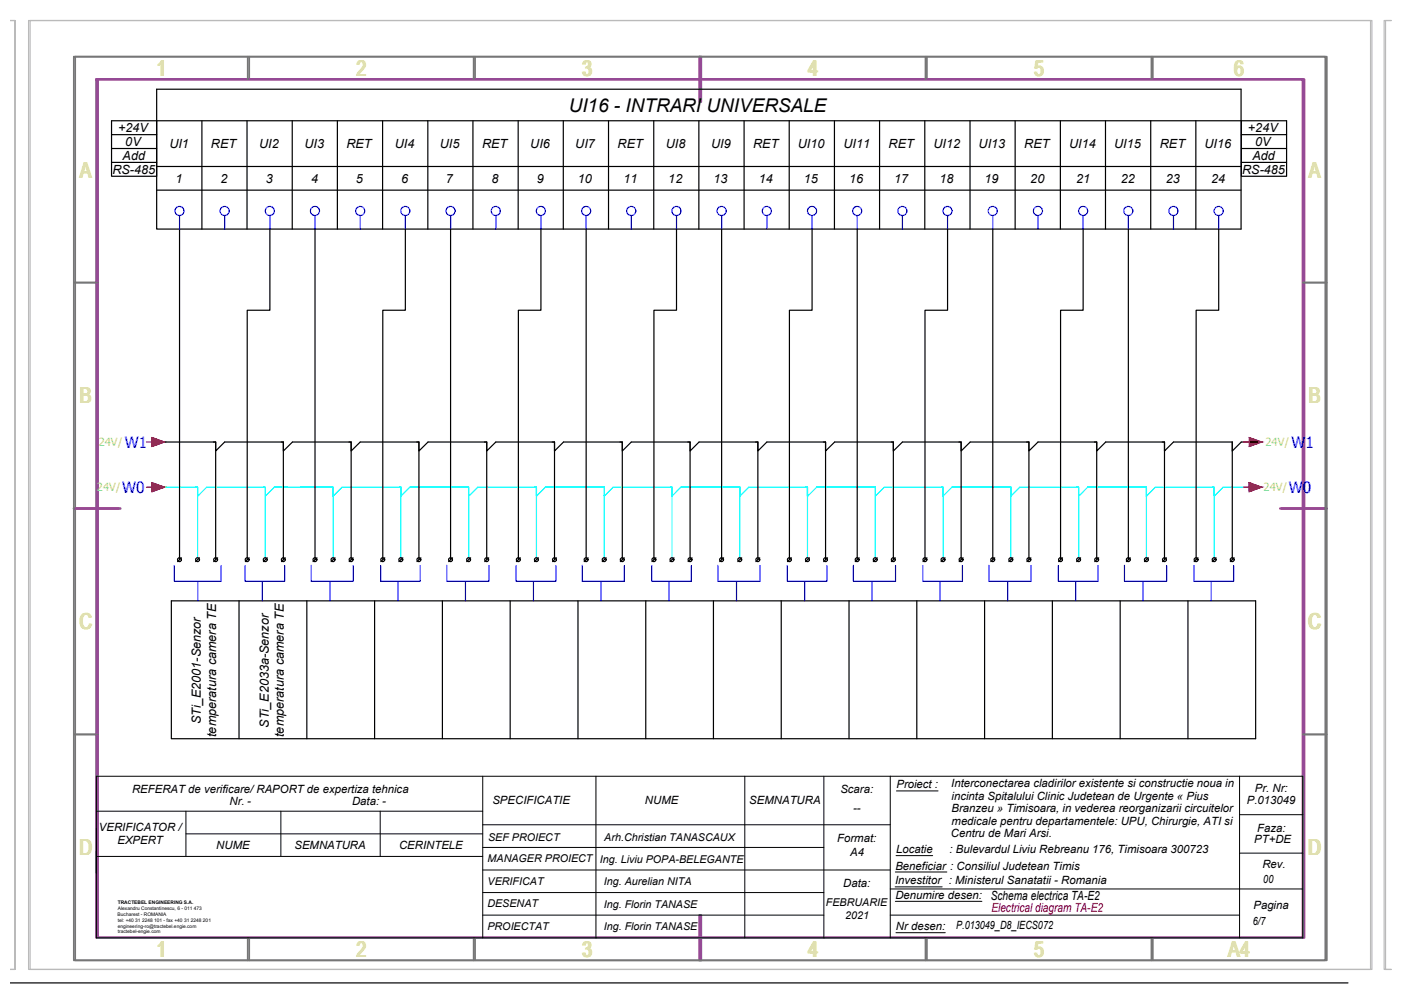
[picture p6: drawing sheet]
<svg xmlns="http://www.w3.org/2000/svg" width="297mm" height="210mm" viewBox="0 0 297 210" stroke-linecap="round" stroke-linejoin="round" font-family="sans-serif">
<!-- layer: CP_LINENORM -->
<path d="M2.1 4.4h1.1v201.1h-1.1h1.1v-201.1zM6.1 4.4h284.5v201.1h-284.5zM6.4 4.4h284.5v201.1h-284.5zM293.5 4.4h1.5h-1.2v201.1h1.2h-1.5z" fill="none" stroke="#bababa" stroke-width=".25"/>
<!-- layer: CP_FRAME -->
<path d="M20.4 16.8h255.8v182h-255.8zM20.7 16.8h255.8v182h-255.8zM148.3 12v9.6M148.6 12v9.6M15.6 107.8h9.9M271.4 107.8h9.9M148.3 194v9.6M148.6 194v9.6" fill="none" stroke="#954a95" stroke-width=".51"/>
<!-- layer: CP_FRREF -->
<g fill="none" stroke="#767676" stroke-width=".36">
<path d="M15.6 12h265.4v191.6h-265.4zM15.9 12h265.4v191.6h-265.4zM52.5 12v4.8M52.8 12v4.8M100.4 12v4.8M100.7 12v4.8M196.2 12v4.8M196.5 12v4.8M244.1 12v4.8M244.4 12v4.8M15.6 59.9h5.1M276.2 59.9h5.1"/>
<path d="M15.6 155.7h5.1M276.2 155.7h5.1M52.5 198.8v4.8M52.8 198.8v4.8M100.4 198.8v4.8M100.7 198.8v4.8M196.2 198.8v4.8M196.5 198.8v4.8M244.1 198.8v4.8M244.4 198.8v4.8"/>
</g>
<!-- layer: 0 -->
<g fill="none" stroke="#000" stroke-width=".25">
<path d="M33.2 18.9h229.9v29.7h-229.9zM23.7 28.5h9.5M23.7 31.5h9.5M23.7 34.4h9.5M33.2 25.6v11.8h-9.5v-11.8h239.4M33.2 35.3h229.9M42.8 25.6v23M52.4 25.6v23M62 25.6v23M71.5 25.6v23M81.1 25.6v23M90.7 25.6v23"/>
<path d="M100.3 25.6v23M109.9 25.6v23M119.4 25.6v23M129 25.6v23M138.6 25.6v23M148.2 25.6v23M157.8 25.6v23M167.3 25.6v23M176.9 25.6v23M186.5 25.6v23M196.1 25.6v23M205.7 25.6v23"/>
<path d="M215.2 25.6v23M224.8 25.6v23M234.4 25.6v23M244 25.6v23M253.5 25.6v23M263.2 25.6h9.6v11.8h-9.6zM263.2 28.5h9.6M263.2 31.5h9.6M263.2 34.4h9.6M33.2 40.3h229.9M38.1 48.6v70.1M57.2 48.6v17.2h-4.8v52.9"/>
<path d="M66.8 48.6v70.1M85.9 48.6v17.2h-4.7v52.9M95.5 48.6v70.1M114.7 48.6v17.2h-4.8v52.9M124.3 48.6v70.1M143.4 48.6v17.2h-4.8v52.9M153 48.6v70.1M172.2 48.6v17.2h-4.8v52.9M181.7 48.6v70.1M200.9 48.6v17.2h-4.8v52.9M210.5 48.6v70.1M229.6 48.6v17.2h-4.7v52.9"/>
<path d="M239.2 48.6v70.1M258.4 48.6v17.2h-4.8v52.9M34.9 93.7h10.8v25M45.2 93.7h.5v1.9l1.9-1.9h12.5v25M59.6 93.7h.5v1.9l1.9-1.9h12.5v25M74 93.7h.5v1.9l1.9-1.9h12.4v25M88.4 93.7h.4v1.9l1.9-1.9h12.5v25M102.7 93.7h.5v1.9l1.9-1.9h12.5v25M117.1 93.7h.5v1.9l1.9-1.9h12.4v25M131.5 93.7h.4v1.9l1.9-1.9h12.5v25M145.8 93.7h.5v1.9l1.9-1.9h12.5v25M160.2 93.7h.5v1.9l1.9-1.9h12.4v25"/>
<path d="M174.6 93.7h.4v1.9l2-1.9h12.4v25M188.9 93.7h.5v1.9l1.9-1.9h12.5v25M203.3 93.7h.5v1.9l1.9-1.9h12.5v25M217.7 93.7h.5v1.9l1.9-1.9h12.4v25M232 93.7h.5v1.9l1.9-1.9h12.5v25M246.4 93.7h.5v1.9l1.9-1.9h12.5v25M267.5 93.7h-4.3l-1.9 1.9M38.5 118.3l-.9 .8M42.3 118.3l-.8 .8M46.2 118.3l-.9 .8M52.8 118.3l-.8 .8M56.7 118.3l-.9 .8"/>
<path d="M60.5 118.3l-.8 .8M67.2 118.3l-.8 .8M71 118.3l-.8 .8M74.9 118.3l-.9 .8M81.6 118.3l-.9 .8M85.4 118.3l-.8 .8M89.2 118.3l-.8 .8M96 118.3l-.9 .8M99.8 118.3l-.9 .8M103.6 118.3l-.8 .8M110.3 118.3l-.8 .8M114.2 118.3l-.9 .8"/>
<path d="M118 118.3l-.9 .8M124.7 118.3l-.8 .8M128.5 118.3l-.8 .8M132.4 118.3l-.9 .8M139.1 118.3l-.9 .8M142.9 118.3l-.8 .8M146.7 118.3l-.8 .8M153.4 118.3l-.8 .8M157.3 118.3l-.9 .8M161.1 118.3l-.8 .8M167.8 118.3l-.9 .8M171.6 118.3l-.8 .8"/>
<path d="M175.5 118.3l-.9 .8M182.2 118.3l-.9 .8M186 118.3l-.8 .8M189.8 118.3l-.8 .8M196.5 118.3l-.8 .8M200.4 118.3l-.9 .8M204.2 118.3l-.8 .8M210.9 118.3l-.8 .8M214.7 118.3l-.8 .8M218.6 118.3l-.9 .8M225.3 118.3l-.9 .8M229.1 118.3l-.8 .8"/>
<path d="M232.9 118.3l-.8 .8M239.7 118.3l-.9 .8M243.5 118.3l-.9 .8M247.3 118.3l-.8 .8M254 118.3l-.8 .8M257.8 118.3l-.8 .8M261.7 118.3l-.9 .8M2.1 208.4h283.7"/>
<circle cx="38.1" cy="118.7" r=".41"/>
<circle cx="41.9" cy="118.7" r=".41"/>
<circle cx="45.7" cy="118.7" r=".41"/>
<circle cx="52.4" cy="118.7" r=".41"/>
<circle cx="56.2" cy="118.7" r=".41"/>
<circle cx="60.1" cy="118.7" r=".41"/>
<circle cx="66.8" cy="118.7" r=".41"/>
<circle cx="70.6" cy="118.7" r=".41"/>
<circle cx="74.4" cy="118.7" r=".41"/>
<circle cx="81.1" cy="118.7" r=".41"/>
<circle cx="85" cy="118.7" r=".41"/>
<circle cx="88.8" cy="118.7" r=".41"/>
<circle cx="95.5" cy="118.7" r=".41"/>
<circle cx="99.4" cy="118.7" r=".41"/>
<circle cx="103.2" cy="118.7" r=".41"/>
<circle cx="109.9" cy="118.7" r=".41"/>
<circle cx="113.7" cy="118.7" r=".41"/>
<circle cx="117.6" cy="118.7" r=".41"/>
<circle cx="124.3" cy="118.7" r=".41"/>
<circle cx="128.1" cy="118.7" r=".41"/>
<circle cx="131.9" cy="118.7" r=".41"/>
<circle cx="138.6" cy="118.7" r=".41"/>
<circle cx="142.5" cy="118.7" r=".41"/>
<circle cx="146.3" cy="118.7" r=".41"/>
<circle cx="153" cy="118.7" r=".41"/>
<circle cx="156.8" cy="118.7" r=".41"/>
<circle cx="160.7" cy="118.7" r=".41"/>
<circle cx="167.4" cy="118.7" r=".41"/>
<circle cx="171.2" cy="118.7" r=".41"/>
<circle cx="175" cy="118.7" r=".41"/>
<circle cx="181.7" cy="118.7" r=".41"/>
<circle cx="185.6" cy="118.7" r=".41"/>
<circle cx="189.4" cy="118.7" r=".41"/>
<circle cx="196.1" cy="118.7" r=".41"/>
<circle cx="199.9" cy="118.7" r=".41"/>
<circle cx="203.8" cy="118.7" r=".41"/>
<circle cx="210.5" cy="118.7" r=".41"/>
<circle cx="214.3" cy="118.7" r=".41"/>
<circle cx="218.1" cy="118.7" r=".41"/>
<circle cx="224.8" cy="118.7" r=".41"/>
<circle cx="228.7" cy="118.7" r=".41"/>
<circle cx="232.5" cy="118.7" r=".41"/>
<circle cx="239.2" cy="118.7" r=".41"/>
<circle cx="243.1" cy="118.7" r=".41"/>
<circle cx="246.9" cy="118.7" r=".41"/>
<circle cx="253.6" cy="118.7" r=".41"/>
<circle cx="257.4" cy="118.7" r=".41"/>
<circle cx="261.3" cy="118.7" r=".41"/>
</g>
<!-- layer: c_cartus text -->
<g fill="none" stroke="#000" stroke-width=".21">
<path d="M20.4 175.6v9.6M20.4 172h81.9M39.4 172v9.6M39.4 176.8h62.9M59.5 172v9.6M80.6 172v9.6M102.3 174.9h86.5M102.3 179.7h72.4M102.3 164.6v34.2M126.4 164.6v34.2M157.9 164.6v34.2M174.7 164.6v34.2"/>
<path d="M188.8 164.6v34.2M190.1 167.7h8.8M262.8 164.6v34.2M262.8 172.7h13.4M276.2 164.6h-255.8v34.2h255.8M20.4 181.6h81.9M102.3 184.5h86.5M102.3 189.2h72.4M102.3 194h72.4M188.8 188.5h87.4M188.8 194h74M189.8 188h10"/>
<path d="M189.8 184.9h11M189.8 191.1h18.4M190 197.8h10.4M190 181.4h7.7M262.8 180.9h13.4"/>
</g>
<!-- layer: a_has_UPU -->
<path d="M276.2 164.6v34.2" fill="none" stroke="#000" stroke-width=".21"/>
<!-- layer: E-RevizieVP -->
<g fill="none" stroke="#000" stroke-width=".25">
<path d="M36.3 127.4h229.9v29.2h-229.9zM50.7 127.4v29.2M65.1 127.4v29.2M79.4 127.4v29.2M93.8 127.4v29.2M108.2 127.4v29.2M122.5 127.4v29.2M136.9 127.4v29.2M151.3 127.4v29.2M165.6 127.4v29.2M180 127.4v29.2M194.4 127.4v29.2"/>
<path d="M208.8 127.4v29.2M223.1 127.4v29.2M237.5 127.4v29.2M251.9 127.4v29.2"/>
</g>
<!-- layer: EPLAN311 -->
<g fill="#f00" stroke="#f00" stroke-width=".21">
<path d="M32.2 92.8l2.7 .9h-2.7zM32.2 93.7v1l2.7-1z"/>
<path d="M32.2 102.3l2.7 1h-2.7zM32.2 103.3v1l2.7-1z"/>
<path d="M264.8 92.8l2.7 .9h-2.7zM264.8 93.7v1l2.7-1z"/>
<path d="M264.8 102.3l2.7 1h-2.7zM264.8 103.3v1l2.7-1z"/>
</g>
<g fill="none" stroke="#0ff" stroke-width=".25">
<path d="M34.9 103.3h6.9M41.4 103.3h.5v1.9l1.9-1.9h12.4v15.4M41.9 103.3v15.4M55.8 103.3h.4v1.9l2-1.9h12.4v15.4M70.2 103.3h.4v1.9l1.9-1.9h12.5v15.4M84.5 103.3h.5v1.9l1.9-1.9h12.5v15.4M98.9 103.3h.5v1.9l1.9-1.9h12.4v15.4M113.2 103.3h.5v1.9l1.9-1.9h12.5v15.4M127.6 103.3h.5v1.9l1.9-1.9h12.5v15.4M142 103.3h.5v1.9l1.9-1.9h12.5v15.4M156.4 103.3h.5v1.9l1.9-1.9h12.4v15.4M170.7 103.3h.5v1.9l1.9-1.9h12.5v15.4"/>
<path d="M185.1 103.3h.5v1.9l1.9-1.9h12.4v15.4M199.5 103.3h.4v1.9l2-1.9h12.4v15.4M213.8 103.3h.5v1.9l1.9-1.9h12.5v15.4M228.2 103.3h.5v1.9l1.9-1.9h12.5v15.4M242.6 103.3h.5v1.9l1.9-1.9h12.4v15.4M256.9 103.3h.5v1.9l1.9-1.9h5.5"/>
</g>
<path d="M31 93.7h1.2M32.2 92.8l2.7 .9-2.7 1zM263.7 93.7h1.1M264.8 92.8l2.7 .9-2.7 1M31 103.3h1.2M32.2 102.3l2.7 1-2.7 1zM263.7 103.3h1.1M264.8 102.3l2.7 1-2.7 1z" fill="none" stroke="#f00" stroke-width=".25"/>
<!-- layer: 0 -->
<g fill="none" stroke="#00f" stroke-width=".25">
<path d="M37 119.9v3.4h9.9v-3.4M52 119.9v3.4h8.4v-3.4M66 119.9v3.4h8.9v-3.4M80.7 119.9v3.4h8.4v-3.4M94.7 119.9v3.4h9v-3.4M109.4 119.9v3.4h8.4v-3.4M123.5 119.9v3.4h8.9v-3.4M138.2 119.9v3.4h8.4v-3.4M152.2 119.9v3.4h8.9v-3.4M166.9 119.9v3.4h8.4v-3.4M180.9 119.9v3.4h9v-3.4M195.7 119.9v3.4h8.4v-3.4"/>
<path d="M209.7 119.9v3.4h8.9v-3.4M224.4 119.9v3.4h8.4v-3.4M238.4 119.9v3.4h8.9v-3.4M253.1 119.9v3.4h8.4v-3.4M41.9 123.3v4.1M55.6 123.3v4.1M69.9 123.3v4.1M84.4 123.3v4.1M98.7 123.3v4.1M113.1 123.3v4.1M127.4 123.3v4.1M141.8 123.3v4.1"/>
<path d="M156.2 123.3v4.1M170.6 123.3v4.1M184.9 123.3v4.1M199.3 123.3v4.1M213.6 123.3v4.1M228.1 123.3v4.1M242.4 123.3v4.1M256.8 123.3v4.1"/>
</g>
<!-- layer: EPLAN302 -->
<g fill="none" stroke="#00f" stroke-width=".25">
<path d="M38.1 45.7v2.9M47.6 45.7v2.9M57.2 45.7v2.9M66.8 45.7v2.9M76.4 45.7v2.9M85.9 45.7v2.9M95.5 45.7v2.9M105.1 45.7v2.9M114.7 45.7v2.9M124.3 45.7v2.9M133.8 45.7v2.9M143.4 45.7v2.9"/>
<path d="M153 45.7v2.9M162.6 45.7v2.9M172.2 45.7v2.9M181.7 45.7v2.9M191.3 45.7v2.9M200.9 45.7v2.9M210.5 45.7v2.9M220.1 45.7v2.9M229.6 45.7v2.9M239.2 45.7v2.9M248.8 45.7v2.9M258.4 45.7v2.9"/>
<circle cx="38.1" cy="44.7" r=".96"/>
<circle cx="47.6" cy="44.7" r=".96"/>
<circle cx="57.2" cy="44.7" r=".96"/>
<circle cx="66.8" cy="44.7" r=".96"/>
<circle cx="76.4" cy="44.7" r=".96"/>
<circle cx="85.9" cy="44.7" r=".96"/>
<circle cx="95.5" cy="44.7" r=".96"/>
<circle cx="105.1" cy="44.7" r=".96"/>
<circle cx="114.7" cy="44.7" r=".96"/>
<circle cx="124.3" cy="44.7" r=".96"/>
<circle cx="133.8" cy="44.7" r=".96"/>
<circle cx="143.4" cy="44.7" r=".96"/>
<circle cx="153" cy="44.7" r=".96"/>
<circle cx="162.6" cy="44.7" r=".96"/>
<circle cx="172.2" cy="44.7" r=".96"/>
<circle cx="181.7" cy="44.7" r=".96"/>
<circle cx="191.3" cy="44.7" r=".96"/>
<circle cx="200.9" cy="44.7" r=".96"/>
<circle cx="210.5" cy="44.7" r=".96"/>
<circle cx="220.1" cy="44.7" r=".96"/>
<circle cx="229.6" cy="44.7" r=".96"/>
<circle cx="239.2" cy="44.7" r=".96"/>
<circle cx="248.8" cy="44.7" r=".96"/>
<circle cx="258.4" cy="44.7" r=".96"/>
</g>
<g font-size="4.7" fill="#dddd6e">
<text x="33" y="16.1">1</text>
<text x="75.4" y="16.1">2</text>
<text x="123.3" y="16.1">3</text>
<text x="171.2" y="16.1">4</text>
<text x="219.1" y="16">5</text>
<text x="261.5" y="16.1">6</text>
<text x="16.8" y="37.6">A</text>
<text x="277.4" y="37.6">A</text>
<text x="16.8" y="85.5">B</text>
<text x="277.4" y="85.5">B</text>
<text x="16.7" y="133.4">C</text>
<text x="277.2" y="133.4">C</text>
<text x="16.7" y="181.3">D</text>
<text x="277.2" y="181.3">D</text>
<text x="33" y="202.9">1</text>
<text x="75.4" y="202.9">2</text>
<text x="123.3" y="202.9">3</text>
<text x="171.2" y="202.9">4</text>
<text x="219.1" y="202.9">5</text>
<text x="260.3" y="202.9">A4</text>
</g>
<text font-size="4" x="120.6" y="23.7">UI16 - INTRARI UNIVERSALE</text>
<g font-size="3.3" fill="#00f">
<text x="26.4" y="94.9">W1</text>
<text x="273.8" y="94.9">W1</text>
<text x="25.9" y="104.5">W0</text>
<text x="273.2" y="104.5">W0</text>
</g>
<g font-size="2.7">
<text x="25" y="28">+24V</text>
<text x="264.6" y="28">+24V</text>
<text x="26" y="33.9">Add</text>
<text x="26.6" y="31">0V</text>
<text x="35.9" y="31.4">UI1</text>
<text x="44.7" y="31.4">RET</text>
<text x="55" y="31.4">UI2</text>
<text x="64.5" y="31.4">UI3</text>
<text x="73.5" y="31.4">RET</text>
<text x="83.7" y="31.4">UI4</text>
<text x="93.2" y="31.4">UI5</text>
<text x="102.2" y="31.4">RET</text>
<text x="112.4" y="31.4">UI6</text>
<text x="122" y="31.4">UI7</text>
<text x="130.9" y="31.4">RET</text>
<text x="141.2" y="31.4">UI8</text>
<text x="150.8" y="31.4">UI9</text>
<text x="159.7" y="31.4">RET</text>
<text x="169.1" y="31.4">UI10</text>
<text x="178.8" y="31.4">UI11</text>
<text x="188.4" y="31.4">RET</text>
<text x="197.9" y="31.4">UI12</text>
<text x="207.5" y="31.4">UI13</text>
<text x="217.2" y="31.4">RET</text>
<text x="226.7" y="31.4">UI14</text>
<text x="236.2" y="31.4">UI15</text>
<text x="245.9" y="31.4">RET</text>
<text x="255.4" y="31.4">UI16</text>
<text x="265.5" y="33.9">Add</text>
<text x="266.1" y="31">0V</text>
<text x="23.8" y="36.8">RS-485</text>
<text x="37.2" y="38.8">1</text>
<text x="46.8" y="38.8">2</text>
<text x="56.4" y="38.7">3</text>
<text x="66" y="38.7">4</text>
<text x="75.5" y="38.7">5</text>
<text x="85" y="38.7">6</text>
<text x="94.5" y="38.7">7</text>
<text x="104.2" y="38.7">8</text>
<text x="113.8" y="38.7">9</text>
<text x="122.5" y="38.7">10</text>
<text x="132.2" y="38.8">11</text>
<text x="141.7" y="38.8">12</text>
<text x="151.3" y="38.7">13</text>
<text x="160.9" y="38.8">14</text>
<text x="170.4" y="38.7">15</text>
<text x="180" y="38.7">16</text>
<text x="189.6" y="38.8">17</text>
<text x="199.2" y="38.7">18</text>
<text x="208.8" y="38.7">19</text>
<text x="218.4" y="38.7">20</text>
<text x="228.1" y="38.8">21</text>
<text x="237.6" y="38.8">22</text>
<text x="247.2" y="38.7">23</text>
<text x="256.8" y="38.8">24</text>
<text x="263.4" y="36.8">RS-485</text>
<text x="42.6" y="153.5" transform="rotate(-90 42.6 153.5)">STi_E2001-Senzor</text>
<text x="57" y="154.3" transform="rotate(-90 57 154.3)">STi_E2033a-Senzor</text>
<text x="45.8" y="156.3" transform="rotate(-90 45.8 156.3)">temperatura camera TE</text>
<text x="60.2" y="156.3" transform="rotate(-90 60.2 156.3)">temperatura camera TE</text>
<text x="210.1" y="190.8">Schema electrica TA-E2</text>
</g>
<text font-size="2.7" fill="#f00" x="210.2" y="193.3">Electrical diagram TA-E2</text>
<g font-size="2.4" fill="#a5dd6e">
<text x="20.9" y="94.6">24V/</text>
<text x="268.3" y="94.6">24V/</text>
<text x="20.6" y="104.2">24V/</text>
<text x="267.9" y="104.2">24V/</text>
</g>
<g font-size="2.4">
<text x="190.1" y="167.2">Proiect :</text>
<text x="201.7" y="166.9">Interconectarea cladirilor existente si constructie noua in</text>
<text x="266.1" y="167.8">Pr. Nr:</text>
<text x="28" y="168.1">REFERAT de verificare/ RAPORT de expertiza tehnica</text>
<text x="48.7" y="170.7">Nr. -</text>
<text x="74.6" y="170.7">Data: -</text>
<text x="104.4" y="170.4">SPECIFICATIE</text>
<text x="136.7" y="170.4">NUME</text>
<text x="158.9" y="170.4">SEMNATURA</text>
<text x="178.2" y="168.2">Scara:</text>
<text x="180.9" y="172.1">--</text>
<text x="201.7" y="172.2">Branzeu » Timisoara, in vederea reorganizarii circuitelor</text>
<text x="201.7" y="169.6">incinta Spitalului Clinic Judetean de Urgente « Pius</text>
<text x="264.4" y="170.5">P.013049</text>
<text x="21" y="176.3">VERIFICATOR /</text>
<text x="24.9" y="178.9">EXPERT</text>
<text x="177.5" y="178.5">Format:</text>
<text x="201.6" y="177.6">Centru de Mari Arsi.</text>
<text x="201.7" y="174.9">medicale pentru departamentele: UPU, Chirurgie, ATI si</text>
<text x="265.9" y="178.7">PT+DE</text>
<text x="266.5" y="176.5">Faza:</text>
<text x="45.9" y="180">NUME</text>
<text x="62.4" y="180">SEMNATURA</text>
<text x="84.6" y="180">CERINTELE</text>
<text x="180.2" y="181.5">A4</text>
<text x="189.8" y="184.4">Beneficiar : Consiliul Judetean Timis</text>
<text x="190" y="180.9">Locatie</text>
<text x="201.3" y="180.9">: Bulevardul Liviu Rebreanu 176, Timisoara 300723</text>
<text x="267.7" y="184.1">Rev.</text>
<text x="178.8" y="188.1">Data:</text>
<text x="189.8" y="187.5">Investitor : Ministerul Sanatatii - Romania</text>
<text x="189.8" y="190.6">Denumire desen:</text>
<text x="267.9" y="187.1">00</text>
<text x="190" y="197.2">Nr desen:</text>
<text x="202.7" y="196.9">P.013049_D8_IECS072</text>
<text x="265.6" y="196.1">6/7</text>
<text x="265.8" y="192.7">Pagina</text>
</g>
<g font-size="2.3">
<text x="103.5" y="178.3">SEF PROIECT</text>
<text x="128.1" y="178.3">Arh.Christian TANASCAUX</text>
<text x="103.4" y="182.9">MANAGER PROIECT</text>
<text x="127.2" y="182.9">Ing. Liviu POPA-BELEGANTE</text>
<text x="103.4" y="187.6">VERIFICAT</text>
<text x="128" y="187.6">Ing. Aurelian NITA</text>
<text x="103.3" y="192.4">DESENAT</text>
<text x="103.3" y="197.2">PROIECTAT</text>
<text x="128" y="192.4">Ing. Florin TANASE</text>
<text x="128" y="197.2">Ing. Florin TANASE</text>
<text x="175.1" y="192.1">FEBRUARIE</text>
<text x="179.2" y="194.8">2021</text>
</g>
<g font-size="1">
<text x="25" y="191.6">TRACTEBEL ENGINEERING S.A.</text>
<text x="24.9" y="194.2">Bucharest - ROMANIA</text>
<text x="25" y="196.7">engineering-ro@tractebel.engie.com</text>
<text x="25" y="195.4">tel: +40 31 2248 101 - fax +40 31 2248 201</text>
<text x="25" y="197.9">tractebel-engie.com</text>
<text x="25" y="192.9">Alexandru Constantinescu, 6 - 011 473</text>
</g>
</svg>
